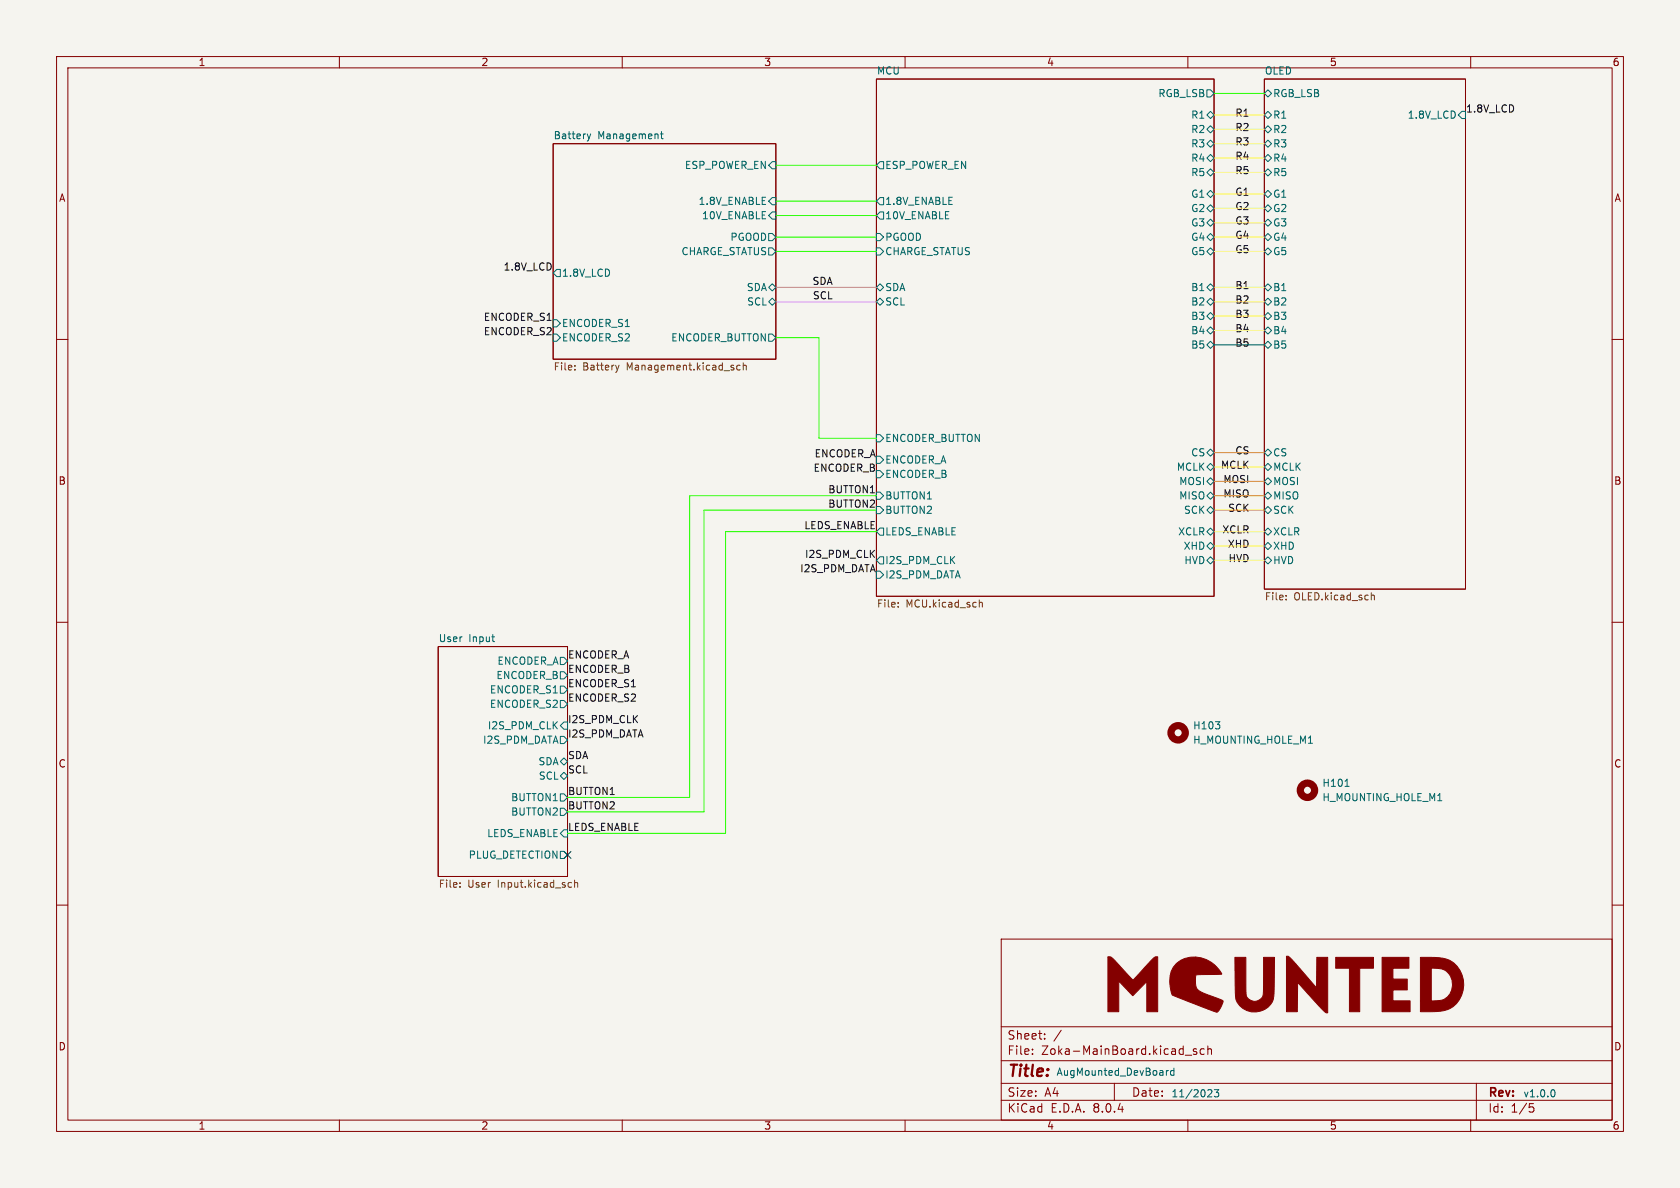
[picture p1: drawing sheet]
<svg xmlns="http://www.w3.org/2000/svg" width="297mm" height="210mm" viewBox="0 0 297 210" stroke-linecap="round" stroke-linejoin="round" font-family="sans-serif">
<path d="M0 0h297v210h-297z" fill="#f5f4ef" stroke="#f5f4ef" stroke-width=".18"/>
<g fill="none" stroke="#840000" stroke-width=".18">
<path d="M10 10h277v190h-277zM12 12h273v186h-273zM60 10v2M110 10v2M154.9 14h59.7v91.4h-59.7zM160 10v2M210 10v2M223.5 14h35.6v90.1h-35.6zM260 10v2M97.8 25.4h39.4v38.1h-39.4zM10 60h2M285 60h2"/>
<path d="M10 110h2M77.5 114.3h22.8v40.6h-22.8zM285 110h2M10 160h2M285 160h2M177 166h108v32h-108zM60 198v2M110 198v2M160 198v2M177 194.5h108M177 191.5h108M177 187.5h108"/>
<path d="M177 181.5h108M182.5 186.3v.1M182.5 185.5v.1M184.7 183.6v.1M184.7 182.8v.1M187.6 182.1l-1.3 2M197 191.5v3M209.5 186.5h1.2M210 198v2M211.5 185.5l-.3-.1-.2 .2v.2l.5 .2v.3h-.5M212.9 185.5l-.4-.1-.3 .3v.4l.1 .2h.6M213.5 185.5l.2-.1 .4 .1 .1 .9"/>
<path d="M213.5 184.9v1.5M260 198v2M261 191.5v6.5M270.4 195.1h.7M270.5 195.7h.4l.3 .3-.2 .5-.5 .1"/>
</g>
<g fill="none" stroke="#006464" stroke-width=".18">
<path d="M213.4 15.9h.6l.6 .6-.6 .6h-.6zM214 19.7l.6 .6-.6 .7-.6-.7zM223.5 16.5l.7-.6 .6 .6-.6 .6zM224.2 19.7l.6 .6-.6 .7-.7-.7zM103.8 23.7l.3 .8M104.1 24.5l-.2 .4M104.4 23.7l-.3 .8M116.8 23.7h.4M116.9 23.3v1l.3 .2M136.5 28.6h.7v1.2h-.7l-.6-.6zM136.5 34.9h.7v1.3h-.7l-.6-.6zM136.5 37.5h.7v1.2h-.7l-.6-.6z"/>
<path d="M154.9 29.2l.7-.6h.6v1.2h-.6zM154.9 38.1l.7-.6h.6v1.2h-.6zM154.9 35.6l.7-.7h.6v1.3h-.6zM213.4 36.8l.6-.6 .6 .6-.6 .7zM213.4 39.4l.6-.7 .6 .7-.6 .6zM213.4 25.4l.6-.6 .6 .6-.6 .6zM213.4 27.9l.6-.6 .6 .6-.6 .7zM213.4 30.5l.6-.7 .6 .7-.6 .6zM214 33.7l.6 .6-.6 .6-.6-.6zM214 22.2l.6 .7-.6 .6-.6-.6zM223.5 36.8l.7-.6 .6 .6-.6 .7zM223.5 27.9l.7-.6 .6 .6-.6 .7z"/>
<path d="M223.5 30.5l.7-.7 .6 .7-.6 .6zM223.5 25.4l.7-.6 .6 .6-.6 .6zM223.5 39.4l.7-.7 .6 .7-.6 .6zM224.2 22.2l.6 .7-.6 .6-.7-.6zM224.2 33.7l.6 .6-.6 .6-.7-.6zM257.8 20.3l.6-.6h.7v1.3h-.7zM97.8 56.5h.6l.7 .7-.7 .6h-.6zM97.8 59.1h.6l.7 .6-.7 .6h-.6zM98.4 47.6h.7v1.3h-.7l-.6-.6zM135.9 53.3l.6-.6 .7 .6-.7 .7zM135.9 50.8l.6-.6 .7 .6-.7 .6zM135.9 59.1h.6l.7 .6-.7 .6h-.6z"/>
<path d="M135.9 41.3h.6l.7 .6-.7 .6h-.6zM135.9 43.8h.6l.7 .7-.7 .6h-.6zM154.9 53.3l.7-.6 .6 .6-.6 .7zM154.9 50.8l.7-.6 .6 .6-.6 .6zM154.9 41.3h.7l.6 .6-.6 .6h-.7zM154.9 43.8h.7l.6 .7-.6 .6h-.7zM213.4 41.9l.6-.6 .6 .6-.6 .6zM213.4 44.5l.6-.7 .6 .7-.6 .6zM213.4 53.3l.6-.6 .6 .6-.6 .7zM213.4 50.8l.6-.6 .6 .6-.6 .6zM213.4 55.9l.6-.7 .6 .7-.6 .6zM213.4 58.4l.6-.6 .6 .6-.6 .7z"/>
<path d="M223.5 44.5l.7-.7 .6 .7-.6 .6zM223.5 41.9l.7-.6 .6 .6-.6 .6zM223.5 50.8l.7-.6 .6 .6-.6 .6zM223.5 53.3l.7-.6 .6 .6-.6 .7zM223.5 55.9l.7-.7 .6 .7-.6 .6zM223.5 58.4l.7-.6 .6 .6-.6 .7zM154.9 76.8h.7l.6 .7-.6 .6h-.7zM213.4 61l.6-.7 .6 .7-.6 .6zM223.5 61l.7-.7 .6 .7-.6 .6zM154.9 99.1l.7-.7h.6v1.3h-.6zM154.9 87h.7l.6 .6-.6 .7h-.7zM154.9 89.5h.7l.6 .7-.6 .6h-.7z"/>
<path d="M154.9 80.6h.7l.6 .7-.6 .6h-.7zM154.9 83.2h.7l.6 .6-.6 .7h-.7zM154.9 94l.7-.7h.6v1.3h-.6zM213.4 82.6l.6-.7 .6 .7-.6 .6zM213.4 94l.6-.7 .6 .7-.6 .6zM213.4 80l.6-.6 .6 .6-.6 .6zM213.4 99.1l.6-.7 .6 .7-.6 .6zM213.4 96.5l.6-.6 .6 .6-.6 .7zM213.4 87.6l.6-.6 .6 .6-.6 .7zM213.4 85.1l.6-.6 .6 .6-.6 .6zM214 89.5l.6 .7-.6 .6-.6-.6zM223.5 96.5l.7-.6 .6 .6-.6 .7z"/>
<path d="M223.5 87.6l.7-.6 .6 .6-.6 .7zM223.5 99.1l.7-.7 .6 .7-.6 .6zM223.5 90.2l.7-.7 .6 .7-.6 .6zM223.5 94l.7-.7 .6 .7-.6 .6zM223.5 85.1l.7-.6 .6 .6-.6 .6zM223.5 82.6l.7-.7 .6 .7-.6 .6zM223.5 80l.7-.6 .6 .6-.6 .6zM86.9 112.6h.5M87.3 113.4h.1M99.1 116.2h.6l.6 .6-.6 .7h-.6zM99.1 118.7h.6l.6 .7-.6 .6h-.6zM154.9 101h.7l.6 .6-.6 .6h-.7z"/>
<path d="M99.1 123.8h.6l.6 .7-.6 .6h-.6zM99.1 121.3h.6l.6 .6-.6 .7h-.6zM99.1 130.2h.6l.6 .6-.6 .6h-.6zM99.1 134.6l.6-.6 .6 .6-.6 .7zM99.1 137.2l.6-.7 .6 .7-.6 .6zM99.7 127.6h.6v1.3h-.6l-.6-.6zM214.9 127.6h.7l-.4 .5M215.6 128.2v.5M237.8 139h.7M99.1 140.3h.6l.6 .7-.6 .6h-.6zM99.1 142.9h.6l.6 .6-.6 .6h-.6zM99.1 150.5h.6l.6 .6-.6 .7h-.6z"/>
<path d="M99.7 146.7h.6v1.3h-.6l-.6-.7z"/>
</g>
<g fill="none" stroke="#725600" stroke-width=".18">
<path d="M101.6 65.3v.1M101.6 64.6v.1M109.4 64.6l-.3 .8M130.8 64.6h-.3l-.3 .2 .2 .5h.4M131.4 64.7l.2-.1h.3v.8M131.4 64.1v1.3M158.8 107.2v.1M158.8 106.5v.2M173.1 106v1.3M173.1 106.6l.2-.1h.3l.1 .8M227.4 105.9v.1M227.4 105.3v.1"/>
<path d="M242.4 104.8v1.2M242.4 105.3l.2-.1 .3 .1 .1 .7M81.3 156.7v.1M81.3 156.1v.1M100.7 156l.3 .1M101 156.8h-.3M101.6 156.1l.2-.1 .3 .1v.7M101.6 155.6v1.2"/>
</g>
<g fill="none" stroke="#840000" stroke-width="1.3">
<circle cx="208.3" cy="129.5" r="1.27"/>
<circle cx="231.1" cy="139.7" r="1.27"/>
</g>
<g fill="#840000" stroke="#840000" stroke-width=".18">
<path d="M236.1 169.2h6.7v2h-2.4v7.6h-1.8v-7.6h-2.5z"/>
<path d="M244.3 169.2h4.8v2h-2.8v1.9h2.5v1.9h-2.5v1.9h3v1.9h-5z"/>
<path d="M227.4 169h.3a12.6 12.6 0 0 1 2.6 2.8l2.4 2.8 .1-5.4h1.9v9.8h-.3l-.8-.7-4.2-4.7v5.2h-2z"/>
<path d="M195.9 169.1h.4l.4 .3 3.6 3.9 3.5-3.8 .4-.3 .5-.1v9.7h-2v-5.3l-2.4 2.5-2.5-2.6v5.4h-1.9z"/>
<path d="M251.1 169.2l2.6 .1a4.8 4.8 0 0 1 5.1 4.6 4.8 4.8 0 0 1-4.9 4.9h-2.8v-1.9h2.9a2.89 2.89 0 0 0 2.8-2.4 2.89 2.89 0 0 0-2-3.2l-1.8-.2v5.8h-1.9z"/>
<path d="M218.3 169.2h1.9v4.3a6.2 6.2 0 0 0 .3 2.8 1.61 1.61 0 0 0 1.9 .6 1.61 1.61 0 0 0 1-1.8v-5.9h1.9v3.6a12.4 12.4 0 0 1-.3 4.2 3.5 3.5 0 0 1-4.1 1.8 3.5 3.5 0 0 1-2.5-3.7z"/>
<path d="M207.9 170.4a5.3 5.3 0 0 1 8.1 1.7l-4.5 .2a3.2 3.2 0 0 0 .2 2.6l1.2 .7 3.3 1.3a3 3 0 0 1-1.1 2l-7.8-3a6.1 6.1 0 0 1 .1-4.9z"/>
</g>
<path d="M206.2 189.2v.9M206.6 189.2l-.4 .3M207.5 189.3l-.3-.1-.3 .3 .1 .5h.5M207.5 188.8v1.3M213.7 192.6l.4 .1 .1 .3-.7 .9h.7M214.7 192.6h.8l-.5 .5 .4 .1v.6l-.2 .1-.5-.1M274.6 192.6a.79 .79 0 0 1 0 1.3" fill="none" stroke="#0000c2" stroke-width=".18"/>
<path d="M214.6 16.5h8.9M137.2 38.1h17.7M137.2 35.6h17.7M137.2 29.2h17.7M137.2 59.7h7.6v17.8h10.1M137.2 44.5h17.7M137.2 41.9h17.7M154.9 90.2h-30.4v53.3h-24.2M154.9 94h-26.6v53.3h-28M154.9 87.6h-33v53.4h-21.6" fill="none" stroke="#24ff00" stroke-width=".18"/>
<g fill="none" stroke="#fff946" stroke-width=".18">
<path d="M214.6 36.8h8.9M214.6 39.4h8.9M214.6 34.3h8.9M214.6 27.9h8.9M214.6 30.5h8.9M214.6 25.4h8.9M214.6 20.3h8.9M214.6 22.9h8.9M214.6 55.9h8.9M214.6 58.4h8.9M214.6 41.9h8.9M214.6 50.8h8.9"/>
<path d="M214.6 53.3h8.9M214.6 44.5h8.9M214.6 94h8.9M214.6 96.5h8.9M214.6 99.1h8.9M214.6 82.6h8.9"/>
</g>
<path d="M214.6 90.2h8.9M214.6 87.6h8.9M214.6 85.1h8.9M214.6 80h8.9" fill="none" stroke="#ffa119" stroke-width=".18"/>
<path d="M214.6 61h8.9" fill="none" stroke="#009600" stroke-width=".18"/>
<path d="M137.2 53.3h17.7M137.2 50.8h17.7" fill="none" stroke="#bf23ff" stroke-width=".18"/>
<path d="M99.7 150.5l1.2 1.2M100.9 150.5l-1.2 1.2" fill="none" stroke="#000084" stroke-width=".18"/>
<text font-size="2.8" fill="#840000" x="178" y="190.9">Title:</text>
<g font-size="2.1" fill="#840000">
<text x="178" y="184">Sheet:</text>
<text x="178" y="186.7">File:</text>
<text x="184.1" y="186.7">Zoka-MainBoard.kicad_sch</text>
<text x="178" y="196.9">KiCad</text>
<text x="178" y="194.1">Size:</text>
<text x="184.7" y="194.1">A4</text>
<text x="185.7" y="196.9">E.D.A.</text>
<text x="193.3" y="196.9">8.0.4</text>
<text x="200" y="194.1">Date:</text>
<text x="263" y="194.3">Rev:</text>
<text x="263" y="196.9">Id:</text>
<text x="267.1" y="196.9">1/5</text>
</g>
<g font-size="1.8" fill="#840000">
<text x="35" y="11.9">1</text>
<text x="85" y="11.9">2</text>
<text x="135" y="11.9">3</text>
<text x="185" y="11.9">4</text>
<text x="235" y="11.9">5</text>
<text x="285" y="11.9">6</text>
<text x="10.3" y="35.9">A</text>
<text x="285.3" y="35.9">A</text>
<text x="10.3" y="85.9">B</text>
<text x="285.3" y="85.9">B</text>
<text x="10.3" y="135.9">C</text>
<text x="285.3" y="135.9">C</text>
<text x="10.3" y="185.9">D</text>
<text x="285.3" y="185.9">D</text>
<text x="35" y="199.9">1</text>
<text x="85" y="199.9">2</text>
<text x="135" y="199.9">3</text>
<text x="185" y="199.9">4</text>
<text x="235" y="199.9">5</text>
<text x="285" y="199.9">6</text>
</g>
<g font-size="1.8" fill="#006464">
<text x="154.9" y="13.3">MCU</text>
<text x="204.7" y="17.4">RGB_LSB</text>
<text x="223.5" y="13.3">OLED</text>
<text x="225" y="17.4">RGB_LSB</text>
<text x="210.5" y="23.7">R2</text>
<text x="210.5" y="21.2">R1</text>
<text x="225" y="23.7">R2</text>
<text x="225" y="21.2">R1</text>
<text x="248.8" y="21.2">1.8V_LCD</text>
<text x="97.8" y="24.7">Battery</text>
<text x="105.7" y="24.7">Management</text>
<text x="210.5" y="26.3">R3</text>
<text x="210.5" y="28.8">R4</text>
<text x="225" y="28.8">R4</text>
<text x="225" y="26.3">R3</text>
<text x="121" y="30.1">ESP_POWER_EN</text>
<text x="156.4" y="30.1">ESP_POWER_EN</text>
<text x="210.5" y="31.3">R5</text>
<text x="210.5" y="35.2">G1</text>
<text x="225" y="35.2">G1</text>
<text x="225" y="31.3">R5</text>
<text x="123.4" y="36.4">1.8V_ENABLE</text>
<text x="124" y="39">10V_ENABLE</text>
<text x="156.4" y="39">10V_ENABLE</text>
<text x="156.4" y="36.4">1.8V_ENABLE</text>
<text x="210.5" y="37.7">G2</text>
<text x="210.5" y="40.2">G3</text>
<text x="225" y="37.7">G2</text>
<text x="225" y="40.2">G3</text>
<text x="120.4" y="45.3">CHARGE_STATUS</text>
<text x="129" y="42.8">PGOOD</text>
<text x="156.4" y="42.8">PGOOD</text>
<text x="156.4" y="45.3">CHARGE_STATUS</text>
<text x="210.5" y="42.8">G4</text>
<text x="210.5" y="45.3">G5</text>
<text x="225" y="45.3">G5</text>
<text x="225" y="42.8">G4</text>
<text x="99.3" y="49.1">1.8V_LCD</text>
<text x="131.9" y="51.7">SDA</text>
<text x="156.4" y="51.7">SDA</text>
<text x="210.5" y="51.7">B1</text>
<text x="225" y="51.7">B1</text>
<text x="99.3" y="58">ENCODER_S1</text>
<text x="132" y="54.2">SCL</text>
<text x="156.4" y="54.2">SCL</text>
<text x="210.5" y="54.2">B2</text>
<text x="210.5" y="56.7">B3</text>
<text x="210.5" y="59.3">B4</text>
<text x="225" y="54.2">B2</text>
<text x="225" y="56.7">B3</text>
<text x="225" y="59.3">B4</text>
<text x="99.3" y="60.6">ENCODER_S2</text>
<text x="118.6" y="60.6">ENCODER_BUTTON</text>
<text x="210.5" y="61.8">B5</text>
<text x="225" y="61.8">B5</text>
<text x="156.4" y="78.3">ENCODER_BUTTON</text>
<text x="156.4" y="82.1">ENCODER_A</text>
<text x="207.9" y="83.4">MCLK</text>
<text x="210.5" y="80.9">CS</text>
<text x="225" y="83.4">MCLK</text>
<text x="225" y="80.9">CS</text>
<text x="156.4" y="88.5">BUTTON1</text>
<text x="156.4" y="84.7">ENCODER_B</text>
<text x="208.4" y="88.5">MISO</text>
<text x="208.4" y="86">MOSI</text>
<text x="225" y="88.5">MISO</text>
<text x="225" y="86">MOSI</text>
<text x="156.4" y="91">BUTTON2</text>
<text x="156.4" y="94.8">LEDS_ENABLE</text>
<text x="208.2" y="94.8">XCLR</text>
<text x="209.2" y="91">SCK</text>
<text x="225" y="91">SCK</text>
<text x="225" y="94.8">XCLR</text>
<text x="156.4" y="99.9">I2S_PDM_CLK</text>
<text x="209.2" y="97.4">XHD</text>
<text x="209.3" y="99.9">HVD</text>
<text x="225" y="97.4">XHD</text>
<text x="225" y="99.9">HVD</text>
<text x="156.4" y="102.5">I2S_PDM_DATA</text>
<text x="77.5" y="113.6">User</text>
<text x="82.9" y="113.6">Input</text>
<text x="87.8" y="117.7">ENCODER_A</text>
<text x="86.5" y="125.3">ENCODER_S2</text>
<text x="86.5" y="122.8">ENCODER_S1</text>
<text x="87.7" y="120.2">ENCODER_B</text>
<text x="85.3" y="131.7">I2S_PDM_DATA</text>
<text x="86.1" y="129.1">I2S_PDM_CLK</text>
<text x="210.8" y="131.7">H_MOUNTING_HOLE_M1</text>
<text x="210.8" y="129.1">H103</text>
<text x="95.1" y="135.5">SDA</text>
<text x="90.3" y="141.8">BUTTON1</text>
<text x="95.2" y="138">SCL</text>
<text x="233.7" y="141.8">H_MOUNTING_HOLE_M1</text>
<text x="233.7" y="139.3">H101</text>
<text x="86" y="148.2">LEDS_ENABLE</text>
<text x="90.3" y="144.4">BUTTON2</text>
<text x="82.8" y="152">PLUG_DETECTION</text>
</g>
<g font-size="1.8" fill="#0f0f0f">
<text x="218.3" y="23.4">R2</text>
<text x="218.3" y="20.8">R1</text>
<text x="259.1" y="20">1.8V_LCD</text>
<text x="218.3" y="25.9">R3</text>
<text x="218.3" y="28.5">R4</text>
<text x="218.3" y="34.8">G1</text>
<text x="218.3" y="31">R5</text>
<text x="218.3" y="37.3">G2</text>
<text x="218.3" y="39.9">G3</text>
<text x="88.9" y="47.9">1.8V_LCD</text>
<text x="218.3" y="45">G5</text>
<text x="218.3" y="42.4">G4</text>
<text x="143.5" y="50.5">SDA</text>
<text x="143.6" y="53">SCL</text>
<text x="218.3" y="51.3">B1</text>
<text x="218.3" y="53.9">B2</text>
<text x="85.4" y="59.3">ENCODER_S2</text>
<text x="85.4" y="56.8">ENCODER_S1</text>
<text x="218.3" y="58.9">B4</text>
<text x="218.3" y="56.4">B3</text>
<text x="218.3" y="61.5">B5</text>
<text x="143.7" y="83.5">ENCODER_B</text>
<text x="143.9" y="80.9">ENCODER_A</text>
<text x="215.8" y="83.1">MCLK</text>
<text x="218.3" y="80.5">CS</text>
<text x="146.3" y="87.3">BUTTON1</text>
<text x="146.3" y="89.8">BUTTON2</text>
<text x="216.2" y="85.6">MOSI</text>
<text x="216.2" y="88.1">MISO</text>
<text x="142.1" y="93.6">LEDS_ENABLE</text>
<text x="216" y="94.5">XCLR</text>
<text x="217" y="90.7">SCK</text>
<text x="141.4" y="101.3">I2S_PDM_DATA</text>
<text x="142.2" y="98.7">I2S_PDM_CLK</text>
<text x="217" y="97">XHD</text>
<text x="217.1" y="99.6">HVD</text>
<text x="100.3" y="116.5">ENCODER_A</text>
<text x="100.3" y="119">ENCODER_B</text>
<text x="100.3" y="124.1">ENCODER_S2</text>
<text x="100.3" y="121.6">ENCODER_S1</text>
<text x="100.3" y="130.5">I2S_PDM_DATA</text>
<text x="100.3" y="127.9">I2S_PDM_CLK</text>
<text x="100.3" y="136.8">SCL</text>
<text x="100.3" y="134.3">SDA</text>
<text x="100.3" y="140.6">BUTTON1</text>
<text x="100.3" y="143.2">BUTTON2</text>
<text x="100.3" y="147">LEDS_ENABLE</text>
</g>
<g font-size="1.8" fill="#725600">
<text x="97.8" y="65.8">File:</text>
<text x="103" y="65.8">Battery</text>
<text x="110.9" y="65.8">Management.kicad_sch</text>
<text x="154.9" y="107.7">File:</text>
<text x="160.2" y="107.7">MCU.kicad_sch</text>
<text x="223.5" y="106.5">File:</text>
<text x="228.7" y="106.5">OLED.kicad_sch</text>
<text x="77.5" y="157.3">File:</text>
<text x="82.7" y="157.3">User</text>
<text x="88.1" y="157.3">Input.kicad_sch</text>
</g>
<g font-size="1.8" fill="#0000c2">
<text x="186.7" y="190.2">AugMounted_DevBoard</text>
<text x="207" y="194.1">11/2023</text>
<text x="269.2" y="194.1">v1.0.0</text>
</g>
</svg>
